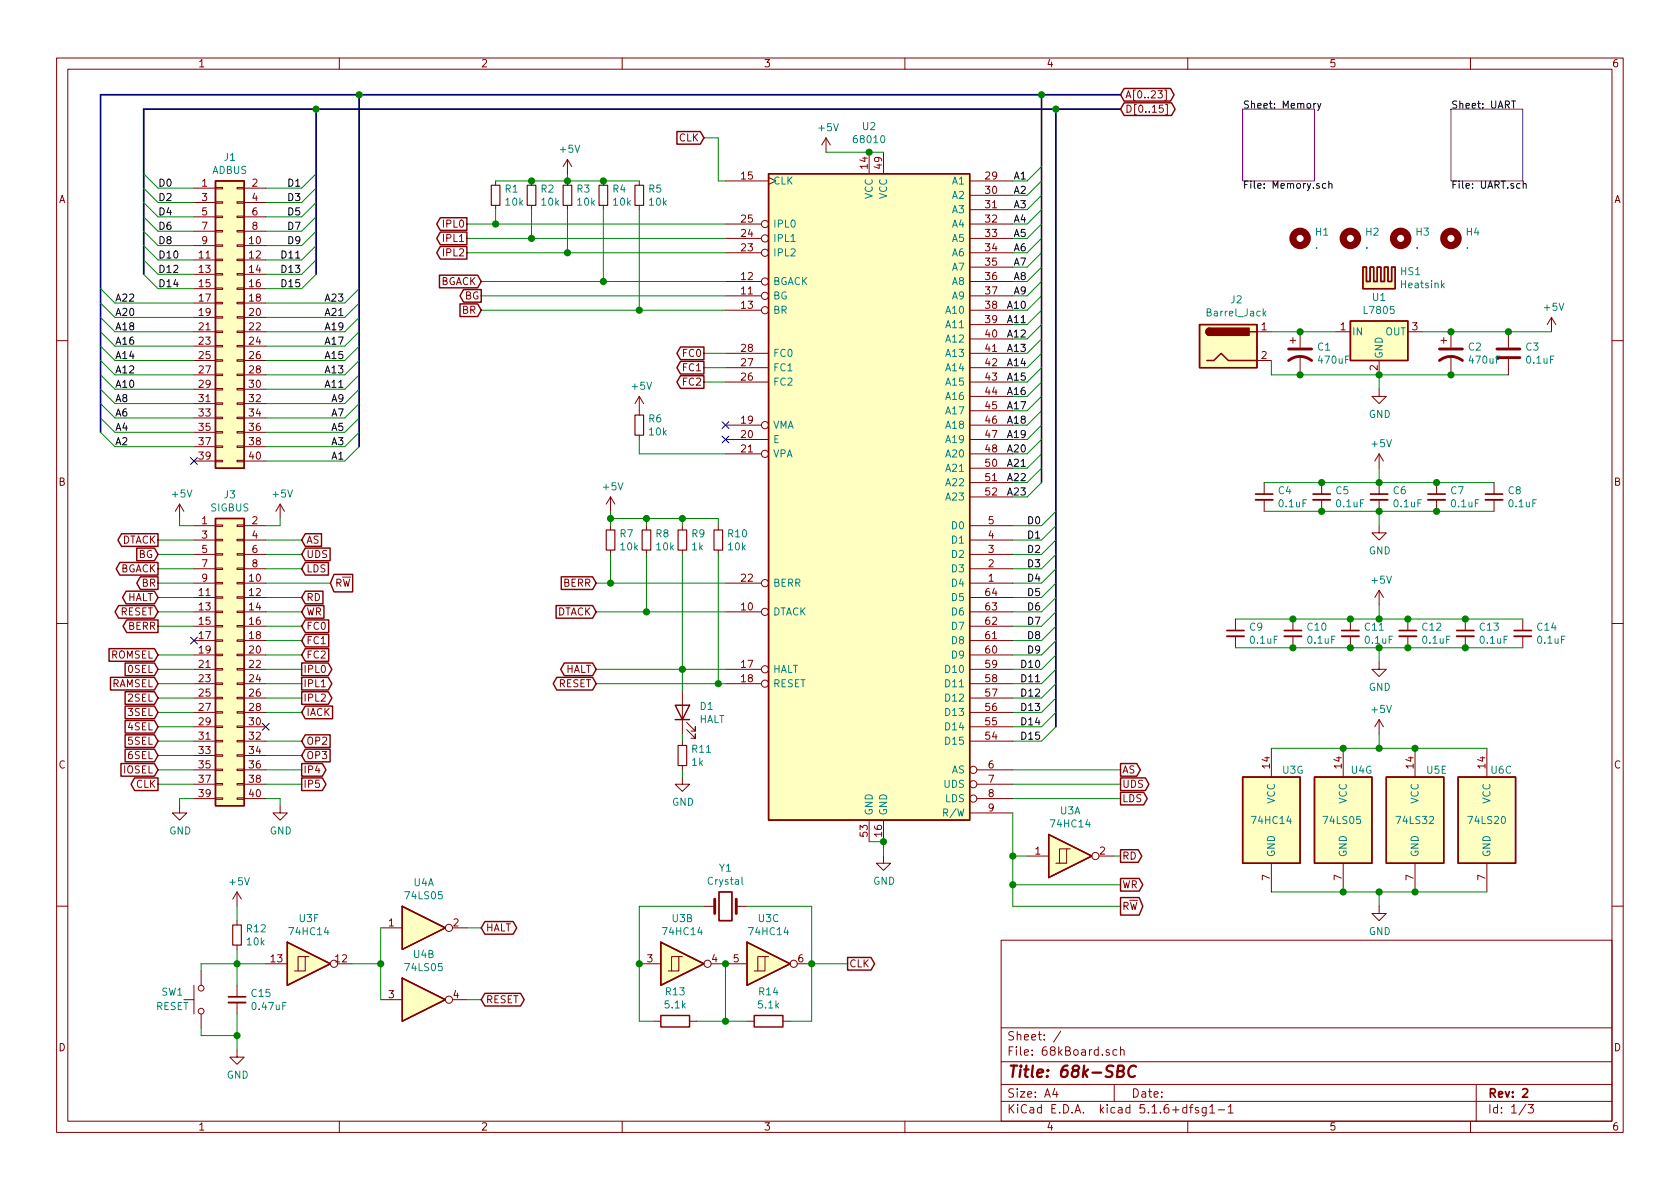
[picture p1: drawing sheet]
<svg xmlns="http://www.w3.org/2000/svg" width="297mm" height="210mm" viewBox="0 0 297 210" stroke-linecap="round" stroke-linejoin="round" font-family="sans-serif">
<g fill="none" stroke="#840000" stroke-width=".18">
<path d="M10 10.3h277v189.9h-277zM12 12.2h273v186.1h-273zM60 10.3v1.9M110 10.3v1.9M160 10.3v1.9M205.6 18.6h-.6v.6l.4-.1 .3 .2v.3l-.3 .3-.4-.2M205.9 15.9h.3v1.8h-.3M206.1 18.5h.3v1.8h-.3M210 10.3v1.9M260 10.3v1.9M34.3 33.3h3.8M34.3 35.8h3.8"/>
<path d="M34.3 38.3h3.8M38.1 38.2h1.3v.3h-1.3zM38.1 35.7h1.3v.2h-1.3zM38.1 33.1h1.3v.3h-1.3zM41.9 38.2h1.3v.3h-1.3zM41.9 35.7h1.3v.2h-1.3zM41.9 33.1h1.3v.3h-1.3zM43.2 33.3h3.8M43.2 35.8h3.8M43.2 38.3h3.8M87.6 32v.8M87.6 36.3v.8"/>
<path d="M94 32v.8M94 36.3v.8M100.3 28.2v2.5M100.3 32v.8M100.3 36.3v.8M100.3 28.2l-.7 1.3M100.3 28.2l.8 1.3M106.7 32v.8M106.7 36.3v.8M113 32v.8M113 36.3v.8M128.3 32h7.6"/>
<path d="M128.3 39.6h6.3M135.9 31.4l1.3 .6-1.3 .6M146 24.4l-.7 1.2M146 24.4v2.5M146 24.4l.8 1.2M153.7 26.9v3.8M156.2 26.9v3.8M171.4 32h7.7M171.4 39.6h7.7M171.4 34.5h7.7M171.4 37.1h7.7M34.3 43.4h3.8"/>
<path d="M34.3 46h3.8M34.3 48.5h3.8M34.3 51h3.8M34.3 53.6h3.8M34.3 56.1h3.8M34.3 58.7h3.8M34.3 40.9h3.8M38.1 58.5h1.3v.3h-1.3zM38.1 53.5h1.3v.2h-1.3zM38.1 50.9h1.3v.3h-1.3zM38.1 48.4h1.3v.2h-1.3zM38.1 45.8h1.3v.3h-1.3z"/>
<path d="M38.1 56h1.3v.3h-1.3zM38.1 43.3h1.3v.3h-1.3zM38.1 40.8h1.3v.2h-1.3zM41.9 58.5h1.3v.3h-1.3zM41.9 53.5h1.3v.2h-1.3zM41.9 50.9h1.3v.3h-1.3zM41.9 48.4h1.3v.2h-1.3zM41.9 45.8h1.3v.3h-1.3zM41.9 56h1.3v.3h-1.3zM41.9 43.3h1.3v.3h-1.3zM41.9 40.8h1.3v.2h-1.3zM43.2 43.4h3.8"/>
<path d="M43.2 46h3.8M43.2 48.5h3.8M43.2 51h3.8M43.2 53.6h3.8M43.2 56.1h3.8M43.2 58.7h3.8M43.2 40.9h3.8M128.3 52.3h6.3M128.3 49.8h6.3M128.3 54.9h6.3M128.3 44.7h6.3M128.3 42.2h6.3"/>
<path d="M171.4 52.3h7.7M171.4 49.8h7.7M171.4 54.9h7.7M171.4 44.7h7.7M171.4 42.2h7.7M171.4 47.2h7.7M171.4 57.4h7.7M171.4 59.9h7.7M222.2 58.7h2.6M228.6 59.7v1M229.9 58.7v2.8M236.2 58.7h2.6"/>
<path d="M248.9 58.7h2.6M255.3 59.7v1M256.5 58.7v2.8M266.7 58.7v2.8M274.3 56.1l-.7 1.3M274.3 56.1v2.6M274.3 56.1l.8 1.3M10 60.2h2M34.3 61.2h3.8M34.3 63.7h3.8M34.3 66.3h3.8M34.3 68.8h3.8"/>
<path d="M34.3 71.4h3.8M34.3 73.9h3.8M34.3 76.4h3.8M34.3 79h3.8M38.1 61.1h1.3v.2h-1.3zM38.1 63.6h1.3v.3h-1.3zM38.1 66.2h1.3v.2h-1.3zM38.1 68.7h1.3v.3h-1.3zM38.1 71.2h1.3v.3h-1.3zM38.1 73.8h1.3v.2h-1.3zM38.1 76.3h1.3v.3h-1.3zM38.1 78.9h1.3v.2h-1.3z"/>
<path d="M41.9 61.1h1.3v.2h-1.3zM41.9 63.6h1.3v.3h-1.3zM41.9 66.2h1.3v.2h-1.3zM41.9 68.7h1.3v.3h-1.3zM41.9 71.2h1.3v.3h-1.3zM41.9 73.8h1.3v.2h-1.3zM41.9 76.3h1.3v.3h-1.3zM41.9 78.9h1.3v.2h-1.3zM43.2 61.2h3.8M43.2 63.7h3.8M43.2 66.3h3.8M43.2 68.8h3.8"/>
<path d="M43.2 71.4h3.8M43.2 73.9h3.8M43.2 76.4h3.8M43.2 79h3.8M113 70.1v3.3M113 77v.7M113 70.1l-.7 1.3M113 70.1l.8 1.3M128.3 75.2h6.3M128.3 77.7h7.6M128.3 67.6h7.6M128.3 65h7.6"/>
<path d="M128.3 62.5h7.6M171.4 75.2h7.7M171.4 77.7h7.7M171.4 67.6h7.7M171.4 65h7.7M171.4 62.5h7.7M171.4 70.1h7.7M171.4 72.6h7.7M222.2 63.7h2.6M228.1 60.2h1M229.9 63v3.3M243.8 68.8v1.3h1.3l-1.3 1.3-1.2-1.3h1.2"/>
<path d="M243.8 63.7v2.6M254.8 60.2h1M256.5 63v3.3M266.7 63.5v2.8M285 60.2h2M31.7 89.1l-.7 1.3M31.7 89.1v2.6M31.7 89.1l.8 1.3M34.3 81.5h3.8M34.3 93h3.8M34.3 95.5h3.8M34.3 98h3.8"/>
<path d="M38.1 81.4h1.3v.3h-1.3zM38.1 97.9h1.3v.3h-1.3zM38.1 95.4h1.3v.2h-1.3zM38.1 92.8h1.3v.3h-1.3zM41.9 81.4h1.3v.3h-1.3zM41.9 97.9h1.3v.3h-1.3zM41.9 95.4h1.3v.2h-1.3zM41.9 92.8h1.3v.3h-1.3zM43.2 81.5h3.8M43.2 93h3.8M43.2 95.5h3.8M43.2 98h3.8"/>
<path d="M49.5 89.1l-.7 1.3M49.5 89.1v2.6M49.5 89.1l.8 1.3M107.9 87.9v2.5M107.9 93v.7M107.9 97.3v.7M107.9 87.9l-.7 1.2M107.9 87.9l.8 1.2M114.3 93v.7M114.3 97.3v.7M120.6 93v.7M120.6 97.3v.7"/>
<path d="M127 93v.7M127 97.3v.7M128.3 80.3h6.3M171.4 93h7.7M171.4 95.5h7.7M171.4 98h7.7M171.4 80.3h7.7M171.4 82.8h7.7M171.4 85.3h7.7M171.4 87.9h7.7M223.5 85.3v2.1M223.5 88.4v2"/>
<path d="M233.7 85.3v2.1M233.7 88.4v2M243.8 93v1.2h1.3l-1.3 1.3-1.2-1.3h1.2M243.8 80.3v2.5M243.8 85.3v2.1M243.8 88.4v2M243.8 80.3l-.7 1.2M243.8 80.3l.8 1.2M254 85.3v2.1M254 88.4v2M264.2 85.3v2.1M264.2 88.4v2"/>
<path d="M10 110.3h2M34.3 103.1h3.8M34.3 105.7h3.8M34.3 108.2h3.8M34.3 110.7h3.8M34.3 113.3h3.8M34.3 115.8h3.8M34.3 118.4h3.8M34.3 100.6h3.8M38.1 118.2h1.3v.3h-1.3zM38.1 113.2h1.3v.2h-1.3zM38.1 110.6h1.3v.3h-1.3z"/>
<path d="M38.1 108.1h1.3v.2h-1.3zM38.1 105.5h1.3v.3h-1.3zM38.1 115.7h1.3v.2h-1.3zM38.1 103h1.3v.2h-1.3zM38.1 100.5h1.3v.2h-1.3zM41.9 118.2h1.3v.3h-1.3zM41.9 113.2h1.3v.2h-1.3zM41.9 110.6h1.3v.3h-1.3zM41.9 108.1h1.3v.2h-1.3zM41.9 105.5h1.3v.3h-1.3zM41.9 115.7h1.3v.2h-1.3zM41.9 103h1.3v.2h-1.3z"/>
<path d="M41.9 100.5h1.3v.2h-1.3zM43.2 103.1h3.8M43.2 105.7h3.8M43.2 108.2h3.8M43.2 110.7h3.8M43.2 113.3h3.8M43.2 115.8h3.8M43.2 118.4h3.8M43.2 100.6h3.8M128.3 103.1h6.3M128.3 108.2h6.3M128.3 118.4h6.3"/>
<path d="M171.4 103.1h7.7M171.4 105.7h7.7M171.4 108.2h7.7M171.4 110.7h7.7M171.4 113.3h7.7M171.4 115.8h7.7M171.4 118.4h7.7M171.4 100.6h7.7M218.4 109.5v2M218.4 112.5v2M228.6 109.5v2M228.6 112.5v2"/>
<path d="M238.8 109.5v2M238.8 112.5v2M243.8 117.1v1.3h1.3l-1.3 1.2-1.2-1.2h1.2M243.8 104.4v2.5M243.8 104.4l-.7 1.3M243.8 104.4l.8 1.3M248.9 109.5v2M248.9 112.5v2M259.1 109.5v2M259.1 112.5v2M269.2 109.5v2M269.2 112.5v2"/>
<path d="M285 110.3h2M34.3 120.9h3.8M34.3 123.4h3.8M34.3 126h3.8M34.3 128.5h3.8M34.3 131.1h3.8M34.3 133.6h3.8M34.3 136.1h3.8M34.3 138.7h3.8M38.1 120.8h1.3v.2h-1.3zM38.1 123.3h1.3v.3h-1.3zM38.1 125.9h1.3v.2h-1.3z"/>
<path d="M38.1 128.4h1.3v.2h-1.3zM38.1 130.9h1.3v.3h-1.3zM38.1 133.5h1.3v.2h-1.3zM38.1 136h1.3v.3h-1.3zM38.1 138.6h1.3v.2h-1.3zM41.9 120.8h1.3v.2h-1.3zM41.9 123.3h1.3v.3h-1.3zM41.9 125.9h1.3v.2h-1.3zM41.9 128.4h1.3v.2h-1.3zM41.9 130.9h1.3v.3h-1.3zM41.9 133.5h1.3v.2h-1.3zM41.9 136h1.3v.3h-1.3z"/>
<path d="M41.9 138.6h1.3v.2h-1.3zM43.2 120.9h3.8M43.2 123.4h3.8M43.2 126h3.8M43.2 128.5h3.8M43.2 131.1h3.8M43.2 133.6h3.8M43.2 136.1h3.8M43.2 138.7h3.8M56.8 121.5h.7M120.6 137.4v1.3h1.3l-1.3 1.2-1.2-1.2h1.2M120.6 122.2v7.6"/>
<path d="M120.6 131.1v.7M120.6 135.4v.7M121.4 129l1.5 1.6v-.8v.8h-.7M121.4 127.8l1.5 1.5v-.8v.8h-.7M128.3 120.9h6.3M171.4 120.9h7.7M171.4 123.4h7.7M171.4 126h7.7M171.4 128.5h7.7M171.4 131.1h7.7M172.7 136.1h6.4M172.7 138.7h6.4"/>
<path d="M224.8 132.3v5.1M237.5 132.3v5.1M243.8 127.2v2.6M243.8 127.2l-.7 1.3M243.8 127.2l.8 1.3M250.2 132.3v5.1M262.9 132.3v5.1M31.7 142.5v1.3h1.3l-1.3 1.2-1.2-1.2h1.2M34.3 141.2h3.8M38.1 141.1h1.3v.2h-1.3zM41.9 141.1h1.3v.2h-1.3zM41.9 157.7v2.6"/>
<path d="M41.9 157.7l-.8 1.3M41.9 157.7l.8 1.3M43.2 141.2h3.8M49.5 142.5v1.3h1.3l-1.3 1.2-1.2-1.2h1.2M153.7 145v3.8M156.2 151.4v1.2h1.3l-1.3 1.3-1.3-1.3h1.3M156.2 145v3.8M171.4 143.8h7.7M172.7 141.2h6.4M181.6 151.4h3.8M188.6 150.1h-1.3v2.5M189.2 150.1h-.6v2.5h-1.9"/>
<path d="M194.3 151.4h2.5M224.8 152.6v5.1M237.5 152.6v5.1M250.2 152.6v5.1M262.9 152.6v5.1M10 160.2h2M32.5 176.8h1.8M34.3 174.2v5.1M35.6 171.7v2.5M35.6 179.3v2.6M41.9 162.8v.8M41.9 167.1v.8"/>
<path d="M41.9 174.2v2.1M41.9 177.3v2M47 170.4h3.8M54 169.2h-1.3v2.5M54.6 169.2h-.6v2.5h-1.9M59.7 170.4h2.5M67.3 176.8h3.8M67.3 164.1h3.8M80 176.8h2.5M80 164.1h2.5M113 170.4h3.8M120 169.2h-1.3v2.5"/>
<path d="M120.6 169.2h-.6v2.5h-1.9M124.5 160.3h1.9M125.7 170.4h6.4M130.2 160.3h1.9M135.3 169.2h-1.3v2.5M135.9 169.2h-.6v2.5h-2M141 170.4h2.5M177 166.3h108v32h-108zM243.8 160.3v1.2h1.3l-1.3 1.3-1.2-1.3h1.2M285 160.2h2M41.9 185.7v1.2h1.3l-1.3 1.3-1.3-1.3h1.3M60 198.3v1.9"/>
<path d="M110 198.3v1.9M115.6 180.6h1.2M121.9 180.6h1.3M132.1 180.6h1.2M138.4 180.6h1.3M160 198.3v1.9M177 194.8h108M177 191.8h108M177 187.8h108M177 181.8h108M186.5 192.5l-.4 1h1M186.8 193v1"/>
<path d="M187.6 182.3l-1.3 2M196.1 185.7l-.3-.1-.2 .2v.2l.5 .2v.3h-.5M197 191.8v3M197.5 185.7l-.4-.1-.3 .3v.6l.3 .1 .4-.1M198.1 185.7l.2-.1 .4 .1 .1 .9M198.1 185.1v1.5M210 198.3v1.9M210.3 195.8h.6M210.9 195.3l-.4 .2v1.3M211.9 195.9l-.4-.1-.2 .2 .1 .3 .5 .1v.3h-.6M213.3 195.8v1.2l-.3 .3h-.4M213.3 195.9l-.5-.1-.3 .3 .1 .6 .2 .1 .5-.1"/>
<path d="M213.9 195.8l.4-.5v1.5M213.9 196.8h.9M215.4 196.3h1.1M217.2 195.8l.4-.5v1.5M217.2 196.8h.8M260 198.3v1.9M261 191.8v6.5M269.8 195.2l-1.2 2M270.2 195.3h.9l-.5 .6 .4 .1v.7l-.2 .1-.6-.1"/>
<circle cx="135.3" cy="39.6" r=".63"/>
<circle cx="135.3" cy="49.8" r=".63"/>
<circle cx="135.3" cy="52.3" r=".63"/>
<circle cx="135.3" cy="44.7" r=".63"/>
<circle cx="135.3" cy="42.2" r=".63"/>
<circle cx="135.3" cy="54.9" r=".63"/>
<circle cx="135.3" cy="75.2" r=".63"/>
<circle cx="135.3" cy="80.3" r=".63"/>
<circle cx="135.3" cy="108.2" r=".63"/>
<circle cx="135.3" cy="103.1" r=".63"/>
<circle cx="135.3" cy="118.4" r=".63"/>
<circle cx="135.3" cy="120.9" r=".63"/>
<circle cx="172.1" cy="138.7" r=".63"/>
<circle cx="172.1" cy="136.1" r=".63"/>
<circle cx="172.1" cy="141.2" r=".63"/>
<circle cx="193.7" cy="151.4" r=".63"/>
<circle cx="35.6" cy="178.8" r=".51"/>
<circle cx="35.6" cy="174.7" r=".51"/>
<circle cx="59.1" cy="170.4" r=".63"/>
<circle cx="79.4" cy="164.1" r=".63"/>
<circle cx="79.4" cy="176.8" r=".63"/>
<circle cx="125.1" cy="170.4" r=".63"/>
<circle cx="140.3" cy="170.4" r=".63"/>
</g>
<g fill="none" stroke="#840000" stroke-width=".3">
<path d="M222 87.4h3M232.2 87.4h3M242.3 87.4h3.1M252.5 87.4h3M262.6 87.4h3.1M216.9 111.5h3.1M227.1 111.5h3M237.2 111.5h3.1M247.4 111.5h3M257.6 111.5h3M267.7 111.5h3.1M127.1 157.7h2.3v5.1h-2.3z"/>
<path d="M40.4 176.3h3M269.2 192.7l.3-.2h.3l.3 .5-.9 1h.9"/>
</g>
<path d="M197.6 189.4l.9-.1a.47 .47 0 0 0 .2-.5 .47 .47 0 0 0-.3-.4h-.7l-.2 2h.7a.53 .53 0 0 0 .5-.5 .53 .53 0 0 0-.4-.5M200.9 188.6a.88 .88 0 0 0-1.1 0 .88 .88 0 0 0-.3 1 .7 .7 0 0 0 .3 .8 .7 .7 0 0 0 .9-.1" fill="none" stroke="#840000" stroke-width=".41"/>
<path d="M219.7 19.3h12.7v12.7h-12.7zM256.5 19.3h12.7v12.7h-12.7z" fill="none" stroke="#840084" stroke-width=".18"/>
<path d="M232.7 18.3l-.4 .2M233 18.3l.2 .8M233.6 18.3l-.5 1.1-.1 .2M267.3 17.9h.7M267.6 17.9v1.2M234.4 32.5h-.4l-.2 .2 .1 .5h.5M234.9 32.6l.2-.1h.3l.1 .8M234.9 32v1.3M269.3 32.6l.2-.1h.3v.8M269.3 32v1.3" fill="none" stroke="#000" stroke-width=".18"/>
<path d="M86.9 32.8h1.5v3.5h-1.5zM93.2 32.8h1.5v3.5h-1.5zM99.6 32.8h1.5v3.5h-1.5zM105.9 32.8h1.5v3.5h-1.5zM112.3 32.8h1.5v3.5h-1.5zM112.3 73.4h1.5v3.6h-1.5zM107.2 93.7h1.5v3.6h-1.5zM113.5 93.7h1.6v3.6h-1.6zM119.9 93.7h1.5v3.6h-1.5zM126.2 93.7h1.6v3.6h-1.6zM119.9 131.8h1.5v3.6h-1.5zM41.1 163.6h1.6v3.5h-1.6z" fill="none" stroke="#840000" stroke-width=".2"/>
<g fill="#ffffc2" stroke="#ffffc2" stroke-width=".18">
<path d="M116.8 166.6l7.7 3.8-7.7 3.8z"/>
<path d="M132.1 166.6l7.6 3.8-7.6 3.8z"/>
<path d="M50.8 166.6l7.6 3.8-7.6 3.8z"/>
<path d="M71.1 173l7.6 3.8-7.6 3.8z"/>
<path d="M71.1 160.3l7.6 3.8-7.6 3.8z"/>
<path d="M257.8 137.4h10.2v15.2h-10.2z"/>
<path d="M185.4 147.6l7.6 3.8-7.6 3.8z"/>
<path d="M38.1 32h5.1v50.8h-5.1z"/>
<path d="M38.1 91.7h5.1v50.8h-5.1z"/>
<path d="M241 47.2h.6v2.6h.6v-2.6h.7v2.6h.6l-.6 1.2h-1.9z"/>
<path d="M243.5 47.2h.6v2.6h.7v-2.6h.6v2.6h.6v-2.6h.7v3.8h-3.8l.6-1.2z"/>
<path d="M238.8 56.8h10.1v6.9h-10.1z"/>
<path d="M232.4 137.4h10.2v15.2h-10.2z"/>
<path d="M212.1 57.4h10.1v7.6h-10.1z"/>
<path d="M135.9 30.7h35.5v114.3h-35.5z"/>
<path d="M245.1 137.4h10.2v15.2h-10.2z"/>
<path d="M219.7 137.4h10.2v15.2h-10.2z"/>
</g>
<g fill="none" stroke="#840000" stroke-width=".25">
<path d="M198.8 15.6h8.2l.6 1.2-.6 1.1h-8.2l-.7-1.1zM198.8 18.2h8.3l.7 1.1-.7 1.1h-8.3l-.7-1.1zM38.1 32h5.1v50.8h-5.1zM77.9 38.5h4.6v2.2h-4.6l-.7-1.1zM119.7 23.3h4.1l.7 1.1-.7 1.1h-4.1zM135.9 30.7h35.5v114.3h-35.5zM77.7 48.7h6.8l.6 1.1-.6 1.1h-6.8zM77.9 41h4.6v2.3h-4.6l-.7-1.1zM77.9 43.6h4.6v2.2h-4.6l-.7-1.1zM81.3 53.7h3.2l.6 1.2-.6 1.1h-3.2zM82 51.2h3.1v2.2h-3.1l-.7-1.1zM212.1 57.4h10.1v7.6h-10.1z"/>
<path d="M213.9 58a.63 .63 0 0 0-.7 .7 .63 .63 0 0 0 .7 .6M221 58.7h1.2M238.8 56.8h10.1v6.9h-10.1zM241 47.2h.6v2.6h.6v-2.6h.7v2.6h.6v-2.6h.6v2.6h.7v-2.6h.6v2.6h.6v-2.6h.7v3.8h-5.7zM120.3 63.9h4.2v2.2h-4.2l-.6-1.1zM120.3 66.4h4.2v2.3h-4.2l-.6-1.1zM120.3 61.4h4.2v2.2h-4.2l-.6-1.1zM213.4 63.7h1.2l1.3-1.2 1.3 1.2h5M21.2 99.5h6.7v2.2h-6.7l-.7-1.1zM21.5 94.4h6.4v2.2h-6.4l-.6-1.1zM24.2 96.9h3.1l.6 1.1-.6 1.2h-3.1zM38.1 91.7h5.1v50.8h-5.1z"/>
<path d="M54 99.5h4.1v2.2h-4.1l-.7-1.1zM54 96.9h4.4v2.3h-4.4l-.7-1.2zM54 94.4h2.8v2.2h-2.8l-.7-1.1zM19.3 114.7h8l.6 1.1-.6 1.1h-8zM19.5 119.8h7.8l.6 1.1-.6 1.1h-7.8zM21 107.1h6.3l.6 1.1-.6 1.1h-6.3l-.7-1.1zM22.1 117.2h5.2l.6 1.2-.6 1.1h-5.2zM22.3 104.5h5l.6 1.2-.6 1.1h-5l-.6-1.1zM22.4 109.6h5.5v2.3h-5.5l-.6-1.2zM24.8 102h3.1v2.2h-3.1l-.6-1.1zM53.3 119.8h4.7l.7 1.1-.7 1.1h-4.7zM53.3 117.2h4.7l.7 1.2-.7 1.1h-4.7z"/>
<path d="M54 104.5h3.1v2.3h-3.1l-.7-1.1zM54 107.1h3.3v2.2h-3.3l-.7-1.1zM54 114.7h4.1v2.2h-4.1l-.7-1.1zM54 112.2h4.1v2.2h-4.1l-.7-1.1zM54 109.6h4.1v2.3h-4.1l-.7-1.2zM59.1 101.6h3.3v3.1h-3.3l-.7-1.6zM98.3 107.1h6.5l.6 1.1-.6 1.1h-6.5zM98.5 119.8h6.3l.6 1.1-.6 1.1h-6.3l-.7-1.1zM99.2 102h5.6l.6 1.1-.6 1.1h-5.6zM99.8 117.2h5l.6 1.2-.6 1.1h-5l-.7-1.1zM21.4 135h5.9l.6 1.1-.6 1.2h-5.9zM22.1 122.3h5.2l.6 1.1-.6 1.2h-5.2z"/>
<path d="M22.1 124.9h5.2l.6 1.1-.6 1.1h-5.2zM22.1 127.4h5.2l.6 1.1-.6 1.1h-5.2zM22.1 129.9h5.2l.6 1.2-.6 1.1h-5.2zM22.1 132.5h5.2l.6 1.1-.6 1.1h-5.2zM23.8 137.6h4.1v2.2h-4.1l-.6-1.1zM53.3 122.3h4.7l.7 1.1-.7 1.2h-4.7zM53.3 135h3.7l.6 1.1-.6 1.2h-3.7zM53.3 137.6h3.7l.6 1.1-.6 1.1h-3.7zM54 124.9h4.8v2.2h-4.8l-.7-1.1zM54 129.9h4.4v2.3h-4.4l-.7-1.1zM54 132.5h4.4v2.2h-4.4l-.7-1.1zM119.4 124.7h2.5l-1.3 2.5z"/>
<path d="M119.4 127.2h2.5M198.1 137.6h4.4l.6 1.1-.6 1.1h-4.4zM198.1 135h2.9l.6 1.1-.6 1.2h-2.9zM219.7 137.4h10.2v15.2h-10.2zM232.4 137.4h10.2v15.2h-10.2zM245.1 137.4h10.2v15.2h-10.2zM257.8 137.4h10.2v15.2h-10.2zM185.4 147.6l7.6 3.8-7.6 3.8zM198.1 140.1h4.1l.6 1.1-.6 1.1h-4.1zM198.1 158.7h3.3l.7 1.6-.7 1.5h-3.3zM198.1 155.3h3.3l.7 1.2-.7 1.1h-3.3zM198.1 150.3h3.1l.7 1.1-.7 1.1h-3.1z"/>
<path d="M50.8 166.6l7.6 3.8-7.6 3.8zM71.1 173l7.6 3.8-7.6 3.8zM71.1 160.3l7.6 3.8-7.6 3.8zM85.7 175.7h6.3l.7 1.1-.7 1.1h-6.3l-.6-1.1zM85.7 163h5l.7 1.1-.7 1.1h-5l-.6-1.1zM116.8 179.6h5.1v2h-5.1zM116.8 166.6l7.7 3.8-7.7 3.8zM132.1 166.6l7.6 3.8-7.6 3.8zM133.3 179.6h5.1v2h-5.1zM149.9 169.3h4.1l.6 1.1-.6 1.1h-4.1z"/>
</g>
<path d="M227.8 63.7a3.3 3.3 0 0 1 4.1 0M227.8 61.7h4.1M254.5 63.7a3.3 3.3 0 0 1 4.1 0M254.5 61.7h4.1M264.7 63.2h4M264.7 61.7h4M126.4 159v2.5M130.2 159v2.5" fill="none" stroke="#840000" stroke-width=".51"/>
<path d="M139.9 42.7h.7M223.5 55.4l.3 .5M223.8 55l-.5 .5M131.2 155.1v1.1l.2 .2" fill="none" stroke="#008484" stroke-width=".18"/>
<path d="M222 88.4h3M232.2 88.4h3M242.3 88.4h3.1M252.5 88.4h3M262.6 88.4h3.1M216.9 112.5h3.1M227.1 112.5h3M237.2 112.5h3.1M247.4 112.5h3M257.6 112.5h3M267.7 112.5h3.1M40.4 177.3h3" fill="none" stroke="#840000" stroke-width=".33"/>
<g fill="#840000" stroke="#840000" stroke-width=".25">
<path d="M213.4 58.2l.5-.2v1.3a.64 .64 0 0 1-.6-.4 .64 .64 0 0 1 .1-.7z"/>
<path d="M213.9 58h7v1.3h-7z"/>
</g>
<g fill="none" stroke="#840000" stroke-width="1.3">
<circle cx="229.9" cy="42.2" r="1.27"/>
<circle cx="238.8" cy="42.2" r="1.27"/>
<circle cx="247.6" cy="42.2" r="1.27"/>
<circle cx="256.5" cy="42.2" r="1.27"/>
</g>
<path d="M55.9 19.3v29.2M63.5 16.8v62.2M184.1 16.8v68.5M186.7 19.3v109.2M198.1 16.8h-180.3v59.6M198.1 19.3h-172.7v29.2" fill="none" stroke="#000084" stroke-width=".3"/>
<g fill="none" stroke="#008400" stroke-width=".18">
<path d="M25.4 38.3l2.5 2.6h6.4M25.4 35.8l2.5 2.5h6.4M25.4 33.3l2.5 2.5h6.4M25.4 30.7l2.5 2.6h6.4M55.9 38.3l-2.6 2.6h-6.3M55.9 35.8l-2.6 2.5h-6.3M55.9 33.3l-2.6 2.5h-6.3M55.9 30.7l-2.6 2.6h-6.3M82.5 39.6h45.8M87.6 32h25.4M87.6 37.1v2.5M94 37.1v5.1"/>
<path d="M100.3 30.7v1.3M100.3 37.1v7.6M106.7 37.1v12.7M113 37.1v17.8M124.5 24.4h2.5v7.6h1.3M146 26.9h10.2M184.1 39.6l-2.5 2.6M184.1 34.5l-2.5 2.6M184.1 37.1l-2.5 2.5M184.1 32l-2.5 2.5M184.1 29.5l-2.5 2.5M17.8 53.6l2.5 2.5h14"/>
<path d="M17.8 56.1l2.5 2.6h14M17.8 51l2.5 2.6h14M17.8 58.7l2.5 2.5h14M25.4 43.4l2.5 2.6h6.4M25.4 40.9l2.5 2.5h6.4M25.4 48.5l2.5 2.5h6.4M25.4 46l2.5 2.5h6.4M55.9 43.4l-2.6 2.6h-6.3M55.9 40.9l-2.6 2.5h-6.3M55.9 48.5l-2.6 2.5h-6.3M55.9 46l-2.6 2.5h-6.3M63.5 53.6l-2.5 2.5h-14"/>
<path d="M63.5 56.1l-2.5 2.6h-14M63.5 51l-2.5 2.6h-14M63.5 58.7l-2.5 2.5h-14M82.5 42.2h45.8M82.5 44.7h45.8M85.1 54.9h43.2M85.1 49.8h43.2M85.1 52.3h43.2M184.1 42.2l-2.5 2.5M184.1 44.7l-2.5 2.5M184.1 49.8l-2.5 2.5M184.1 52.3l-2.5 2.6"/>
<path d="M184.1 54.9l-2.5 2.5M184.1 47.2l-2.5 2.6M184.1 57.4l-2.5 2.5M184.1 59.9l-2.5 2.6M224.8 58.7h11.4M251.5 58.7h22.8M17.8 76.4l2.5 2.6h14M17.8 73.9l2.5 2.5h14M17.8 71.4l2.5 2.5h14M17.8 68.8l2.5 2.6h14M17.8 66.3l2.5 2.5h14M17.8 63.7l2.5 2.6h14"/>
<path d="M17.8 61.2l2.5 2.5h14M63.5 79l-2.5 2.5h-14M63.5 76.4l-2.5 2.6h-14M63.5 73.9l-2.5 2.5h-14M63.5 71.4l-2.5 2.5h-14M63.5 68.8l-2.5 2.6h-14M63.5 66.3l-2.5 2.5h-14M63.5 63.7l-2.5 2.6h-14M63.5 61.2l-2.5 2.5h-14M113 77.7v2.6h15.3M124.5 67.6h3.8M124.5 65h3.8"/>
<path d="M124.5 62.5h3.8M184.1 65l-2.5 2.6M184.1 67.6l-2.5 2.5M184.1 70.1l-2.5 2.5M184.1 72.6l-2.5 2.6M184.1 75.2l-2.5 2.5M184.1 77.7l-2.5 2.6M184.1 62.5l-2.5 2.5M224.8 63.7v2.6h41.9M243.8 66.3v2.5M27.9 95.5h6.4M27.9 98h6.4"/>
<path d="M31.7 91.7v1.3h2.6M47 95.5h6.3M47 98h6.3M49.5 91.7v1.3h-2.5M107.9 91.7h19.1v1.3M107.9 90.4v2.6M107.9 98v5.1M114.3 91.7v1.3M114.3 98v10.2M120.6 91.7v1.3M120.6 98v24.2M127 98v22.9"/>
<path d="M184.1 80.3l-2.5 2.5M184.1 82.8l-2.5 2.5M184.1 85.3l-2.5 2.6M186.7 93l-2.6 2.5h-5M186.7 95.5l-2.6 2.5h-5M186.7 98l-2.6 2.6h-5M186.7 90.4l-2.6 2.6h-5M223.5 90.4h40.7M223.5 85.3h40.7M243.8 82.8v2.5M243.8 90.4v2.6M27.9 100.6h6.4"/>
<path d="M27.9 115.8h6.4M27.9 110.7h6.4M27.9 118.4h6.4M27.9 108.2h6.4M27.9 105.7h6.4M27.9 103.1h6.4M47 100.6h6.3M47 115.8h6.3M47 113.3h6.3M47 110.7h6.3M47 118.4h6.3M47 108.2h6.3"/>
<path d="M47 105.7h6.3M47 103.1h11.4M105.4 118.4h22.9M105.4 108.2h22.9M105.4 103.1h22.9M186.7 113.3l-2.6 2.5h-5M186.7 110.7l-2.6 2.6h-5M186.7 108.2l-2.6 2.5h-5M186.7 118.4l-2.6 2.5h-5M186.7 115.8l-2.6 2.6h-5M186.7 105.7l-2.6 2.5h-5M186.7 103.1l-2.6 2.6h-5"/>
<path d="M186.7 100.6l-2.6 2.5h-5M218.4 114.5h50.8M218.4 109.5h50.8M243.8 106.9v2.6M243.8 114.5v2.6M27.9 138.7h6.4M27.9 123.4h6.4M27.9 120.9h6.4M27.9 136.1h6.4M27.9 133.6h6.4M27.9 131.1h6.4M27.9 128.5h6.4"/>
<path d="M27.9 126h6.4M47 138.7h6.3M47 123.4h6.3M47 120.9h6.3M47 136.1h6.3M47 133.6h6.3M47 131.1h6.3M47 126h6.3M105.4 120.9h22.9M120.6 129.8v1.3M120.6 136.1v1.3M179.1 138.7h19"/>
<path d="M179.1 136.1h19M186.7 120.9l-2.6 2.5h-5M186.7 128.5l-2.6 2.6h-5M186.7 126l-2.6 2.5h-5M186.7 123.4l-2.6 2.6h-5M224.8 132.3h38.1M243.8 129.8v2.5M34.3 141.2h-2.6v1.3M47 141.2h2.5v1.3M153.7 148.8h2.5v2.6M179.1 143.8v16.5h19M179.1 141.2h19"/>
<path d="M179.1 151.4h2.5M179.1 156.5h19M196.8 151.4h1.3M224.8 157.7h38.1M243.8 157.7v2.6M41.9 160.3v2.5M41.9 167.9v6.3M41.9 179.3v6.4M47 170.4h-11.4v1.3M62.2 170.4h5.1M67.3 164.1v12.7M82.5 164.1h2.6"/>
<path d="M82.5 176.8h2.6M124.5 160.3h-11.5v20.3h2.6M128.3 170.4v10.2M132.1 160.3h11.4v20.3h-3.8M143.5 170.4h6.4M35.6 181.9v1.2h6.3M123.2 180.6h8.9"/>
</g>
<g fill="#008400" stroke="#008400" stroke-width=".25">
<circle cx="229.9" cy="58.7" r=".51"/>
<circle cx="100.3" cy="32" r=".51"/>
<circle cx="94" cy="42.2" r=".51"/>
<circle cx="156.2" cy="148.8" r=".51"/>
<circle cx="120.7" cy="118.4" r=".51"/>
<circle cx="114.3" cy="108.2" r=".51"/>
<circle cx="153.7" cy="26.9" r=".51"/>
<circle cx="229.9" cy="66.3" r=".51"/>
<circle cx="256.5" cy="66.3" r=".51"/>
<circle cx="127" cy="120.9" r=".51"/>
<circle cx="94" cy="32" r=".51"/>
<circle cx="266.7" cy="58.7" r=".51"/>
<circle cx="256.5" cy="58.7" r=".51"/>
<circle cx="87.6" cy="39.6" r=".51"/>
<circle cx="108" cy="91.7" r=".51"/>
<circle cx="114.3" cy="91.7" r=".51"/>
<circle cx="108" cy="103.1" r=".51"/>
<circle cx="243.8" cy="66.3" r=".51"/>
<circle cx="179.1" cy="151.4" r=".51"/>
<circle cx="254" cy="85.3" r=".51"/>
<circle cx="243.8" cy="85.3" r=".51"/>
<circle cx="41.9" cy="170.4" r=".51"/>
<circle cx="254" cy="90.4" r=".51"/>
<circle cx="233.7" cy="90.4" r=".51"/>
<circle cx="243.8" cy="90.4" r=".51"/>
<circle cx="179.1" cy="156.5" r=".51"/>
<circle cx="184.2" cy="16.8" r=".51"/>
<circle cx="186.7" cy="19.3" r=".51"/>
<circle cx="41.9" cy="183.1" r=".51"/>
<circle cx="233.7" cy="85.3" r=".51"/>
<circle cx="55.9" cy="19.3" r=".51"/>
<circle cx="243.8" cy="132.3" r=".51"/>
<circle cx="243.8" cy="157.7" r=".51"/>
<circle cx="243.8" cy="114.5" r=".51"/>
<circle cx="228.6" cy="109.5" r=".51"/>
<circle cx="243.8" cy="109.5" r=".51"/>
<circle cx="228.6" cy="114.5" r=".51"/>
<circle cx="250.2" cy="157.7" r=".51"/>
<circle cx="250.2" cy="132.3" r=".51"/>
<circle cx="237.5" cy="132.3" r=".51"/>
<circle cx="128.3" cy="180.6" r=".51"/>
<circle cx="238.8" cy="109.5" r=".51"/>
<circle cx="100.3" cy="44.7" r=".51"/>
<circle cx="248.9" cy="109.5" r=".51"/>
<circle cx="259.1" cy="109.5" r=".51"/>
<circle cx="237.5" cy="157.7" r=".51"/>
<circle cx="113" cy="170.4" r=".51"/>
<circle cx="238.8" cy="114.5" r=".51"/>
<circle cx="128.3" cy="170.4" r=".51"/>
<circle cx="248.9" cy="114.5" r=".51"/>
<circle cx="120.7" cy="91.7" r=".51"/>
<circle cx="259.1" cy="114.5" r=".51"/>
<circle cx="143.5" cy="170.4" r=".51"/>
<circle cx="106.7" cy="32" r=".51"/>
<circle cx="63.5" cy="16.8" r=".51"/>
<circle cx="106.7" cy="49.8" r=".51"/>
<circle cx="67.3" cy="170.4" r=".51"/>
<circle cx="113" cy="54.9" r=".51"/>
</g>
<path d="M127.7 74.6l1.2 1.2M127.7 77.1l1.2 1.2M128.9 74.6l-1.2 1.2M128.9 77.1l-1.2 1.2M33.7 80.9l1.2 1.2M34.9 80.9l-1.2 1.2M33.7 112.7l1.2 1.2M34.9 112.7l-1.2 1.2M46.4 127.9l1.2 1.2M47.6 127.9l-1.2 1.2" fill="none" stroke="#000084" stroke-width=".18"/>
<text font-size="2.8" fill="#840000" x="178" y="190.5">Title: 68k-SBC</text>
<g font-size="2.1" fill="#840000">
<text x="178" y="184">Sheet: /</text>
<text x="178" y="186.7">File: 68kBoard.sch</text>
<text x="178" y="196.9">KiCad E.D.A. kicad 5.1.6+dfsg1-1</text>
<text x="178" y="194.1">Size: A4</text>
<text x="200" y="194.1">Date:</text>
<text x="263" y="194.1">Rev: 2</text>
<text x="263" y="196.9">Id: 1/3</text>
</g>
<g font-size="1.8" fill="#840000">
<text x="35" y="11.9">1</text>
<text x="85" y="11.9">2</text>
<text x="135" y="11.9">3</text>
<text x="185" y="11.9">4</text>
<text x="235" y="11.9">5</text>
<text x="285" y="11.9">6</text>
<text x="198.9" y="17.4">A[0..23]</text>
<text x="198.9" y="19.9">D[0..15]</text>
<text x="120" y="25">CLK</text>
<text x="153.4" y="29.8" transform="rotate(-90 153.4 29.8)">14</text>
<text x="156" y="29.8" transform="rotate(-90 156 29.8)">49</text>
<text x="10.4" y="35.9">A</text>
<text x="35.7" y="33">1</text>
<text x="35.7" y="35.6">3</text>
<text x="44.6" y="33">2</text>
<text x="44.6" y="35.6">4</text>
<text x="131.1" y="31.7">15</text>
<text x="174.3" y="31.7">29</text>
<text x="174.3" y="34.3">30</text>
<text x="285.4" y="35.9">A</text>
<text x="35.7" y="38.1">5</text>
<text x="35.7" y="40.6">7</text>
<text x="44.6" y="38.1">6</text>
<text x="44.6" y="40.6">8</text>
<text x="78.6" y="40.3">IPL0</text>
<text x="131.1" y="41.9">24</text>
<text x="131.1" y="39.4">25</text>
<text x="174.3" y="36.8">31</text>
<text x="174.3" y="39.4">32</text>
<text x="174.3" y="41.9">33</text>
<text x="35.2" y="45.7">11</text>
<text x="35.7" y="43.2">9</text>
<text x="44.1" y="43.2">10</text>
<text x="44.1" y="45.7">12</text>
<text x="78.6" y="42.8">IPL1</text>
<text x="78.6" y="45.3">IPL2</text>
<text x="131.1" y="44.4">23</text>
<text x="174.3" y="44.4">34</text>
<text x="174.3" y="47">35</text>
<text x="35.2" y="48.3">13</text>
<text x="35.2" y="50.8">15</text>
<text x="35.2" y="53.3">17</text>
<text x="44.1" y="48.3">14</text>
<text x="44.1" y="50.8">16</text>
<text x="44.1" y="53.3">18</text>
<text x="77.8" y="50.4">BGACK</text>
<text x="82.2" y="53">BG</text>
<text x="131.1" y="52.1">11</text>
<text x="131.1" y="49.5">12</text>
<text x="174.3" y="49.5">36</text>
<text x="174.3" y="52.1">37</text>
<text x="35.2" y="55.9">19</text>
<text x="35.2" y="58.4">21</text>
<text x="44.1" y="55.9">20</text>
<text x="44.1" y="58.4">22</text>
<text x="81.7" y="55.5">BR</text>
<text x="131.1" y="54.6">13</text>
<text x="174.3" y="54.6">38</text>
<text x="174.3" y="57.1">39</text>
<text x="174.3" y="59.7">40</text>
<text x="223" y="58.4">1</text>
<text x="237" y="58.4">1</text>
<text x="249.7" y="58.4">3</text>
<text x="35.2" y="61">23</text>
<text x="35.2" y="63.5">25</text>
<text x="44.1" y="61">24</text>
<text x="44.1" y="63.5">26</text>
<text x="120.9" y="65.7">FC1</text>
<text x="120.9" y="63.1">FC0</text>
<text x="131.1" y="64.8">27</text>
<text x="131.1" y="62.2">28</text>
<text x="174.3" y="62.2">41</text>
<text x="174.3" y="64.8">42</text>
<text x="223" y="63.5">2</text>
<text x="243.6" y="65.5" transform="rotate(-90 243.6 65.5)">2</text>
<text x="35.2" y="66">27</text>
<text x="35.2" y="68.6">29</text>
<text x="35.2" y="71.1">31</text>
<text x="44.1" y="66">28</text>
<text x="44.1" y="68.6">30</text>
<text x="44.1" y="71.1">32</text>
<text x="120.9" y="68.2">FC2</text>
<text x="131.1" y="67.3">26</text>
<text x="174.3" y="67.3">43</text>
<text x="174.3" y="69.8">44</text>
<text x="35.2" y="73.7">33</text>
<text x="35.2" y="76.2">35</text>
<text x="44.1" y="73.7">34</text>
<text x="44.1" y="76.2">36</text>
<text x="131.1" y="74.9">19</text>
<text x="131.1" y="77.5">20</text>
<text x="174.3" y="72.4">45</text>
<text x="174.3" y="74.9">46</text>
<text x="174.3" y="77.5">47</text>
<text x="35.2" y="78.7">37</text>
<text x="35.2" y="81.3">39</text>
<text x="44.1" y="78.7">38</text>
<text x="44.1" y="81.3">40</text>
<text x="131.1" y="80">21</text>
<text x="174.3" y="80">48</text>
<text x="174.3" y="82.5">50</text>
<text x="10.4" y="85.9">B</text>
<text x="174.3" y="85.1">51</text>
<text x="174.3" y="87.6">52</text>
<text x="285.4" y="85.9">B</text>
<text x="35.7" y="92.7">1</text>
<text x="35.7" y="95.2">3</text>
<text x="44.6" y="92.7">2</text>
<text x="44.6" y="95.2">4</text>
<text x="174.8" y="95.2">4</text>
<text x="174.8" y="92.7">5</text>
<text x="21.2" y="101.2">BGACK</text>
<text x="21.5" y="96.1">DTACK</text>
<text x="24.5" y="98.7">BG</text>
<text x="35.7" y="97.8">5</text>
<text x="35.7" y="100.3">7</text>
<text x="44.6" y="97.8">6</text>
<text x="44.6" y="100.3">8</text>
<text x="54.1" y="101.2">LDS</text>
<text x="54.1" y="98.7">UDS</text>
<text x="54.1" y="96.1">AS</text>
<text x="174.8" y="100.3">2</text>
<text x="174.8" y="97.8">3</text>
<text x="22.4" y="106.3">HALT</text>
<text x="25.1" y="103.8">BR</text>
<text x="35.2" y="105.4">11</text>
<text x="35.2" y="107.9">13</text>
<text x="35.7" y="102.9">9</text>
<text x="44.1" y="102.9">10</text>
<text x="44.1" y="105.4">12</text>
<text x="44.1" y="107.9">14</text>
<text x="54.1" y="106.3">RD</text>
<text x="59.2" y="103.8">RW</text>
<text x="99.6" y="103.8">BERR</text>
<text x="131.1" y="107.9">10</text>
<text x="131.1" y="102.9">22</text>
<text x="174.3" y="107.9">63</text>
<text x="174.3" y="105.4">64</text>
<text x="174.8" y="102.9">1</text>
<text x="21.3" y="108.8">RESET</text>
<text x="22.7" y="111.4">BERR</text>
<text x="35.2" y="110.5">15</text>
<text x="35.2" y="113">17</text>
<text x="44.1" y="110.5">16</text>
<text x="44.1" y="113">18</text>
<text x="54.1" y="108.8">WR</text>
<text x="54.1" y="113.9">FC1</text>
<text x="54.1" y="111.4">FC0</text>
<text x="98.4" y="108.8">DTACK</text>
<text x="174.3" y="113">61</text>
<text x="174.3" y="110.5">62</text>
<text x="19.6" y="116.5">ROMSEL</text>
<text x="22.7" y="119">0SEL</text>
<text x="35.2" y="115.6">19</text>
<text x="35.2" y="118.1">21</text>
<text x="44.1" y="115.6">20</text>
<text x="44.1" y="118.1">22</text>
<text x="53.6" y="119">IPL0</text>
<text x="54.1" y="116.5">FC2</text>
<text x="99.9" y="119">HALT</text>
<text x="131.1" y="118.1">17</text>
<text x="174.3" y="118.1">59</text>
<text x="174.3" y="115.6">60</text>
<text x="19.7" y="121.5">RAMSEL</text>
<text x="22.7" y="124.1">2SEL</text>
<text x="35.2" y="120.6">23</text>
<text x="35.2" y="123.2">25</text>
<text x="35.2" y="125.7">27</text>
<text x="44.1" y="120.6">24</text>
<text x="44.1" y="123.2">26</text>
<text x="44.1" y="125.7">28</text>
<text x="53.6" y="124.1">IPL2</text>
<text x="53.6" y="121.5">IPL1</text>
<text x="98.7" y="121.5">RESET</text>
<text x="131.1" y="120.6">18</text>
<text x="174.3" y="125.7">56</text>
<text x="174.3" y="123.2">57</text>
<text x="174.3" y="120.6">58</text>
<text x="22.7" y="126.6">3SEL</text>
<text x="22.7" y="129.2">4SEL</text>
<text x="22.7" y="131.7">5SEL</text>
<text x="35.2" y="128.3">29</text>
<text x="35.2" y="130.8">31</text>
<text x="44.1" y="128.3">30</text>
<text x="44.1" y="130.8">32</text>
<text x="54.1" y="126.6">IACK</text>
<text x="54.1" y="131.7">OP2</text>
<text x="174.3" y="130.8">54</text>
<text x="174.3" y="128.3">55</text>
<text x="10.4" y="135.9">C</text>
<text x="21.8" y="136.8">IOSEL</text>
<text x="22.7" y="134.2">6SEL</text>
<text x="35.2" y="133.3">33</text>
<text x="35.2" y="135.9">35</text>
<text x="44.1" y="133.3">34</text>
<text x="44.1" y="135.9">36</text>
<text x="53.6" y="136.8">IP4</text>
<text x="54.1" y="134.2">OP3</text>
<text x="174.8" y="135.9">6</text>
<text x="198.4" y="136.8">AS</text>
<text x="224.5" y="135.8" transform="rotate(-90 224.5 135.8)">14</text>
<text x="237.2" y="135.8" transform="rotate(-90 237.2 135.8)">14</text>
<text x="249.9" y="135.8" transform="rotate(-90 249.9 135.8)">14</text>
<text x="262.6" y="135.8" transform="rotate(-90 262.6 135.8)">14</text>
<text x="285.4" y="135.9">C</text>
<text x="24.1" y="139.3">CLK</text>
<text x="35.2" y="138.4">37</text>
<text x="35.2" y="141">39</text>
<text x="44.1" y="138.4">38</text>
<text x="44.1" y="141">40</text>
<text x="53.6" y="139.3">IP5</text>
<text x="174.8" y="138.4">7</text>
<text x="174.8" y="141">8</text>
<text x="174.8" y="143.5">9</text>
<text x="198.4" y="141.9">LDS</text>
<text x="198.4" y="139.3">UDS</text>
<text x="153.4" y="147.9" transform="rotate(-90 153.4 147.9)">53</text>
<text x="156" y="147.9" transform="rotate(-90 156 147.9)">16</text>
<text x="183" y="151.1">1</text>
<text x="194.5" y="151.1">2</text>
<text x="198.4" y="152">RD</text>
<text x="224.5" y="155.7" transform="rotate(-90 224.5 155.7)">7</text>
<text x="237.2" y="155.7" transform="rotate(-90 237.2 155.7)">7</text>
<text x="249.9" y="155.7" transform="rotate(-90 249.9 155.7)">7</text>
<text x="262.6" y="155.7" transform="rotate(-90 262.6 155.7)">7</text>
<text x="198.4" y="160.9">RW</text>
<text x="198.4" y="157.1">WR</text>
<text x="68.7" y="163.8">1</text>
<text x="80.2" y="163.8">2</text>
<text x="85.9" y="164.7">HALT</text>
<text x="47.9" y="170.2">13</text>
<text x="59.4" y="170.2">12</text>
<text x="114.5" y="170.2">3</text>
<text x="125.9" y="170.2">4</text>
<text x="129.7" y="170.2">5</text>
<text x="141.1" y="170.2">6</text>
<text x="150.1" y="171.1">CLK</text>
<text x="68.7" y="176.5">3</text>
<text x="80.2" y="176.5">4</text>
<text x="85.9" y="177.4">RESET</text>
<text x="10.4" y="185.9">D</text>
<text x="285.4" y="185.9">D</text>
<text x="35" y="199.9">1</text>
<text x="85" y="199.9">2</text>
<text x="135" y="199.9">3</text>
<text x="185" y="199.9">4</text>
<text x="235" y="199.9">5</text>
<text x="285" y="199.9">6</text>
</g>
<g font-size="1.8" fill="#008484">
<text x="144.8" y="23.2">+5V</text>
<text x="152.6" y="23">U2</text>
<text x="39.7" y="28.4">J1</text>
<text x="99.1" y="27">+5V</text>
<text x="151.2" y="25.3">68010</text>
<text x="37.5" y="30.8">ADBUS</text>
<text x="89.3" y="34.1">R1</text>
<text x="95.7" y="34.1">R2</text>
<text x="102" y="34.1">R3</text>
<text x="108.4" y="34.1">R4</text>
<text x="114.7" y="34.1">R5</text>
<text x="136.7" y="32.6">CLK</text>
<text x="154.3" y="35.2" transform="rotate(-90 154.3 35.2)">VCC</text>
<text x="156.8" y="35.2" transform="rotate(-90 156.8 35.2)">VCC</text>
<text x="168.4" y="32.6">A1</text>
<text x="168.4" y="35.2">A2</text>
<text x="89.5" y="36.4">10k</text>
<text x="95.8" y="36.4">10k</text>
<text x="102.2" y="36.4">10k</text>
<text x="108.5" y="36.4">10k</text>
<text x="114.9" y="36.4">10k</text>
<text x="136.7" y="40.3">IPL0</text>
<text x="168.4" y="37.7">A3</text>
<text x="168.4" y="40.3">A4</text>
<text x="232.6" y="41.7">H1</text>
<text x="241.5" y="41.7">H2</text>
<text x="250.4" y="41.7">H3</text>
<text x="259.3" y="41.7">H4</text>
<text x="136.7" y="45.3">IPL2</text>
<text x="136.7" y="42.8">IPL1</text>
<text x="168.4" y="42.8">A5</text>
<text x="168.4" y="45.3">A6</text>
<text x="168.4" y="47.9">A7</text>
<text x="232.6" y="44">.</text>
<text x="241.5" y="44">.</text>
<text x="250.3" y="44">.</text>
<text x="259.2" y="44">.</text>
<text x="136.7" y="53">BG</text>
<text x="136.7" y="50.4">BGACK</text>
<text x="168.4" y="50.4">A8</text>
<text x="168.4" y="53">A9</text>
<text x="217.7" y="53.6">J2</text>
<text x="242.7" y="53.2">U1</text>
<text x="247.7" y="48.7">HS1</text>
<text x="247.9" y="51">Heatsink</text>
<text x="136.7" y="55.5">BR</text>
<text x="167.4" y="55.5">A10</text>
<text x="167.4" y="58">A11</text>
<text x="213.6" y="56">Barrel_Jack</text>
<text x="239" y="59.3">IN</text>
<text x="241.4" y="55.5">L7805</text>
<text x="244.9" y="59.3">OUT</text>
<text x="273.1" y="55">+5V</text>
<text x="136.7" y="65.7">FC1</text>
<text x="136.7" y="63.1">FC0</text>
<text x="167.4" y="60.6">A12</text>
<text x="167.4" y="63.1">A13</text>
<text x="167.4" y="65.7">A14</text>
<text x="233" y="62">C1</text>
<text x="233.2" y="64.3">470uF</text>
<text x="244.5" y="63.5" transform="rotate(-90 244.5 63.5)">GND</text>
<text x="259.7" y="62">C2</text>
<text x="259.9" y="64.3">470uF</text>
<text x="269.8" y="62">C3</text>
<text x="270" y="64.3">0.1uF</text>
<text x="111.8" y="68.9">+5V</text>
<text x="136.7" y="68.2">FC2</text>
<text x="167.4" y="68.2">A15</text>
<text x="167.4" y="70.7">A16</text>
<text x="114.7" y="74.7">R6</text>
<text x="114.9" y="77">10k</text>
<text x="136.7" y="75.8">VMA</text>
<text x="167.4" y="73.3">A17</text>
<text x="167.4" y="75.8">A18</text>
<text x="242" y="73.9">GND</text>
<text x="136.7" y="78.4">E</text>
<text x="136.7" y="80.9">VPA</text>
<text x="167.4" y="78.4">A19</text>
<text x="167.4" y="80.9">A20</text>
<text x="167.4" y="83.4">A21</text>
<text x="242.6" y="79.1">+5V</text>
<text x="30.5" y="88">+5V</text>
<text x="39.7" y="88.1">J3</text>
<text x="48.3" y="88">+5V</text>
<text x="106.7" y="86.7">+5V</text>
<text x="167.4" y="86">A22</text>
<text x="167.4" y="88.5">A23</text>
<text x="226.1" y="87.4">C4</text>
<text x="226.2" y="89.7">0.1uF</text>
<text x="236.2" y="87.4">C5</text>
<text x="236.4" y="89.7">0.1uF</text>
<text x="246.4" y="87.4">C6</text>
<text x="246.6" y="89.7">0.1uF</text>
<text x="256.5" y="87.4">C7</text>
<text x="256.7" y="89.7">0.1uF</text>
<text x="266.7" y="87.4">C8</text>
<text x="266.9" y="89.7">0.1uF</text>
<text x="37.3" y="90.4">SIGBUS</text>
<text x="109.7" y="95">R7</text>
<text x="116" y="95">R8</text>
<text x="122.4" y="95">R9</text>
<text x="128.8" y="95">R10</text>
<text x="168.4" y="93.6">D0</text>
<text x="109.8" y="97.3">10k</text>
<text x="116.1" y="97.3">10k</text>
<text x="122.4" y="97.3">1k</text>
<text x="128.8" y="97.3">10k</text>
<text x="168.4" y="101.2">D3</text>
<text x="168.4" y="98.7">D2</text>
<text x="168.4" y="96.1">D1</text>
<text x="242" y="98">GND</text>
<text x="136.7" y="103.8">BERR</text>
<text x="168.4" y="103.8">D4</text>
<text x="168.4" y="106.3">D5</text>
<text x="242.6" y="103.2">+5V</text>
<text x="136.7" y="108.8">DTACK</text>
<text x="168.4" y="113.9">D8</text>
<text x="168.4" y="111.4">D7</text>
<text x="168.4" y="108.8">D6</text>
<text x="221" y="111.5">C9</text>
<text x="221.2" y="113.8">0.1uF</text>
<text x="231.2" y="111.5">C10</text>
<text x="231.3" y="113.8">0.1uF</text>
<text x="241.4" y="111.5">C11</text>
<text x="241.5" y="113.8">0.1uF</text>
<text x="251.5" y="111.5">C12</text>
<text x="251.6" y="113.8">0.1uF</text>
<text x="261.7" y="111.5">C13</text>
<text x="261.8" y="113.8">0.1uF</text>
<text x="271.9" y="111.5">C14</text>
<text x="272" y="113.8">0.1uF</text>
<text x="136.7" y="119">HALT</text>
<text x="167.4" y="119">D10</text>
<text x="168.4" y="116.5">D9</text>
<text x="123.8" y="125.5">D1</text>
<text x="136.7" y="121.5">RESET</text>
<text x="167.4" y="124.1">D12</text>
<text x="167.4" y="121.5">D11</text>
<text x="242" y="122.2">GND</text>
<text x="123.5" y="127.9">HALT</text>
<text x="167.4" y="131.7">D15</text>
<text x="167.4" y="129.2">D14</text>
<text x="167.4" y="126.6">D13</text>
<text x="242.6" y="126.1">+5V</text>
<text x="122.4" y="135.4">1k</text>
<text x="122.4" y="133.1">R11</text>
<text x="168.2" y="136.8">AS</text>
<text x="226.8" y="136.8">U3G</text>
<text x="238.9" y="136.8">U4G</text>
<text x="252.3" y="136.8">U5E</text>
<text x="263.7" y="136.8">U6C</text>
<text x="118.8" y="142.5">GND</text>
<text x="167" y="139.3">UDS</text>
<text x="167.2" y="141.9">LDS</text>
<text x="225.4" y="142.2" transform="rotate(-90 225.4 142.2)">VCC</text>
<text x="238.1" y="142.2" transform="rotate(-90 238.1 142.2)">VCC</text>
<text x="250.8" y="142.2" transform="rotate(-90 250.8 142.2)">VCC</text>
<text x="263.5" y="142.2" transform="rotate(-90 263.5 142.2)">VCC</text>
<text x="29.9" y="147.6">GND</text>
<text x="47.7" y="147.6">GND</text>
<text x="154.3" y="144.3" transform="rotate(-90 154.3 144.3)">GND</text>
<text x="156.8" y="144.3" transform="rotate(-90 156.8 144.3)">GND</text>
<text x="167.3" y="144.4">R/W</text>
<text x="186" y="146.3">74HC14</text>
<text x="187.5" y="144">U3A</text>
<text x="221.6" y="145.7">74HC14</text>
<text x="234.2" y="145.7">74LS05</text>
<text x="247.1" y="145.7">74LS32</text>
<text x="259.8" y="145.7">74LS20</text>
<text x="127.2" y="154.1">Y1</text>
<text x="225.4" y="151.6" transform="rotate(-90 225.4 151.6)">GND</text>
<text x="238.1" y="151.6" transform="rotate(-90 238.1 151.6)">GND</text>
<text x="250.8" y="151.6" transform="rotate(-90 250.8 151.6)">GND</text>
<text x="263.5" y="151.6" transform="rotate(-90 263.5 151.6)">GND</text>
<text x="40.7" y="156.6">+5V</text>
<text x="71.8" y="159">74LS05</text>
<text x="73.2" y="156.7">U4A</text>
<text x="125.3" y="156.5">Crystal</text>
<text x="154.4" y="156.5">GND</text>
<text x="43.7" y="164.9">R12</text>
<text x="43.7" y="167.2">10k</text>
<text x="51.4" y="165.4">74HC14</text>
<text x="52.9" y="163.1">U3F</text>
<text x="117.4" y="165.4">74HC14</text>
<text x="118.9" y="163.1">U3B</text>
<text x="132.7" y="165.4">74HC14</text>
<text x="134.1" y="163.1">U3C</text>
<text x="242" y="165.3">GND</text>
<text x="71.8" y="171.7">74LS05</text>
<text x="73.2" y="169.4">U4B</text>
<text x="27.5" y="178.6">RESET</text>
<text x="28.6" y="176.1">SW1</text>
<text x="44.5" y="176.3">C15</text>
<text x="44.8" y="178.6">0.47uF</text>
<text x="117.7" y="178.3">5.1k</text>
<text x="117.8" y="176">R13</text>
<text x="134.2" y="178.3">5.1k</text>
<text x="134.3" y="176">R14</text>
<text x="40.1" y="190.7">GND</text>
</g>
<g font-size="1.8">
<text x="219.7" y="19.2">Sheet: Memory</text>
<text x="256.5" y="19.2">Sheet: UART</text>
<text x="27.9" y="33">D0</text>
<text x="27.9" y="35.6">D2</text>
<text x="51.1" y="35.6">D3</text>
<text x="51.1" y="33">D1</text>
<text x="179.3" y="31.7">A1</text>
<text x="179.3" y="34.3">A2</text>
<text x="219.7" y="33.4">File: Memory.sch</text>
<text x="256.5" y="33.4">File: UART.sch</text>
<text x="27.9" y="38.1">D4</text>
<text x="27.9" y="40.6">D6</text>
<text x="51.1" y="40.6">D7</text>
<text x="51.1" y="38.1">D5</text>
<text x="179.3" y="41.9">A5</text>
<text x="179.3" y="39.4">A4</text>
<text x="179.3" y="36.8">A3</text>
<text x="27.9" y="45.7">D10</text>
<text x="27.9" y="43.2">D8</text>
<text x="50.1" y="45.7">D11</text>
<text x="51.1" y="43.2">D9</text>
<text x="179.3" y="47">A7</text>
<text x="179.3" y="44.4">A6</text>
<text x="20.3" y="53.3">A22</text>
<text x="27.9" y="50.8">D14</text>
<text x="27.9" y="48.3">D12</text>
<text x="50.1" y="48.3">D13</text>
<text x="50.1" y="50.8">D15</text>
<text x="57.7" y="53.3">A23</text>
<text x="179.3" y="49.5">A8</text>
<text x="179.3" y="52.1">A9</text>
<text x="20.3" y="55.9">A20</text>
<text x="20.3" y="58.4">A18</text>
<text x="57.7" y="55.9">A21</text>
<text x="57.7" y="58.4">A19</text>
<text x="178.4" y="57.1">A11</text>
<text x="178.4" y="59.7">A12</text>
<text x="178.4" y="54.6">A10</text>
<text x="20.3" y="61">A16</text>
<text x="20.3" y="63.5">A14</text>
<text x="57.7" y="61">A17</text>
<text x="57.7" y="63.5">A15</text>
<text x="178.4" y="62.2">A13</text>
<text x="178.4" y="64.8">A14</text>
<text x="20.3" y="68.6">A10</text>
<text x="20.3" y="66">A12</text>
<text x="20.3" y="71.1">A8</text>
<text x="57.7" y="66">A13</text>
<text x="57.7" y="68.6">A11</text>
<text x="58.7" y="71.1">A9</text>
<text x="178.4" y="67.3">A15</text>
<text x="178.4" y="69.8">A16</text>
<text x="20.3" y="76.2">A4</text>
<text x="20.3" y="73.7">A6</text>
<text x="58.7" y="73.7">A7</text>
<text x="58.7" y="76.2">A5</text>
<text x="178.4" y="72.4">A17</text>
<text x="178.4" y="74.9">A18</text>
<text x="178.4" y="77.5">A19</text>
<text x="20.3" y="78.7">A2</text>
<text x="58.7" y="78.7">A3</text>
<text x="58.7" y="81.3">A1</text>
<text x="178.4" y="80">A20</text>
<text x="178.4" y="82.5">A21</text>
<text x="178.4" y="87.6">A23</text>
<text x="178.4" y="85.1">A22</text>
<text x="181.9" y="92.7">D0</text>
<text x="181.9" y="95.2">D1</text>
<text x="181.9" y="97.8">D2</text>
<text x="181.9" y="100.3">D3</text>
<text x="181.9" y="107.9">D6</text>
<text x="181.9" y="105.4">D5</text>
<text x="181.9" y="102.9">D4</text>
<text x="181.9" y="113">D8</text>
<text x="181.9" y="110.5">D7</text>
<text x="180.9" y="118.1">D10</text>
<text x="181.9" y="115.6">D9</text>
<text x="180.9" y="125.7">D13</text>
<text x="180.9" y="123.2">D12</text>
<text x="180.9" y="120.6">D11</text>
<text x="180.9" y="130.8">D15</text>
<text x="180.9" y="128.3">D14</text>
</g>
</svg>
